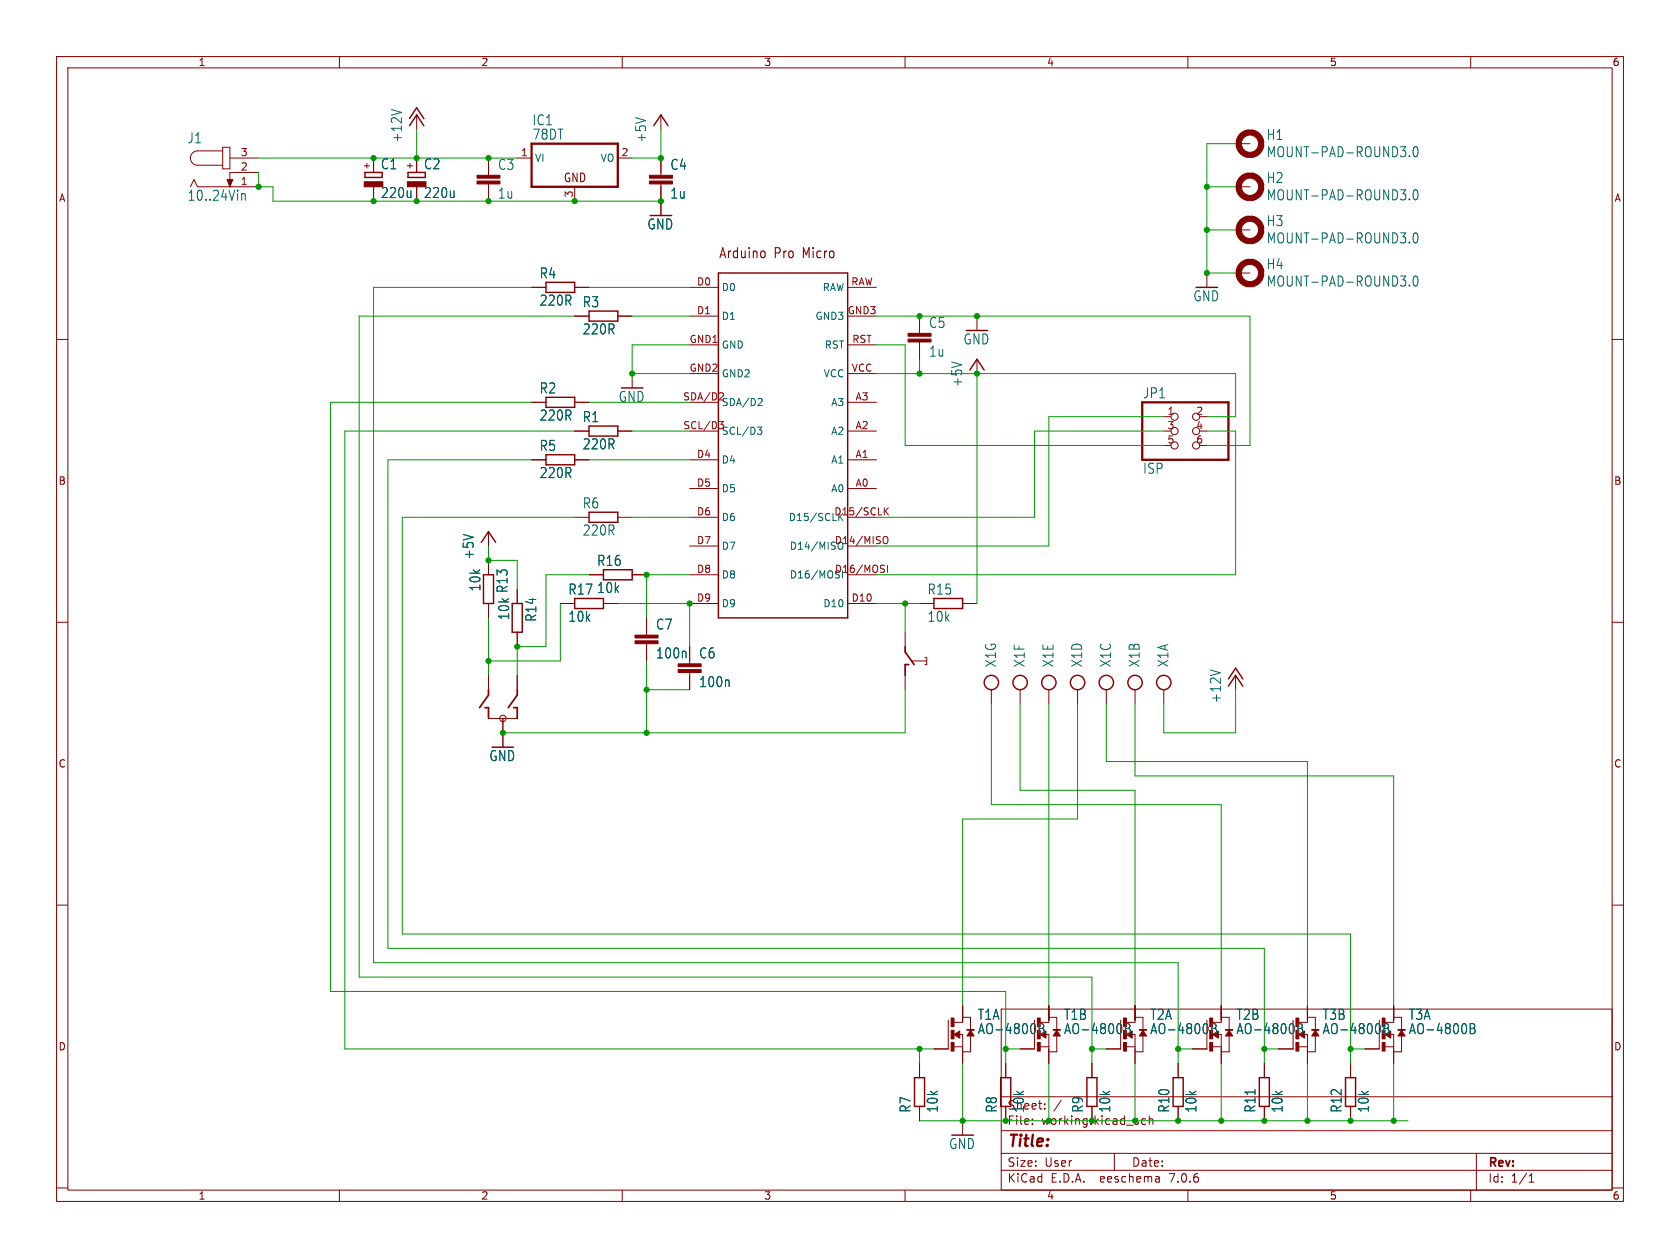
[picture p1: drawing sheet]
<svg xmlns="http://www.w3.org/2000/svg" width="297mm" height="222mm" viewBox="0 0 297 222" stroke-linecap="round" stroke-linejoin="round" font-family="sans-serif">
<g fill="none" stroke="#840000" stroke-width=".18">
<path d="M10 10h277v202.4h-277zM12 12h273v198.4h-273zM60 10v2M110 10v2M160 10v2M210 10v2M260 10v2M33.7 33l.6-1.3 .6 1.3h10.8M39.4 26.7h-4.5a1.27 1.27 0 0 0-1.2 1.2 1.27 1.27 0 0 0 1.2 1.3h4.5M39.4 26h1.2v3.8h-1.2zM40.6 27.9h5.1M45.7 30.5h-5.1v2.5"/>
<path d="M66 27.9v2.6M66 33v2.6M73.7 20.3v2.6M73.7 27.9v2.6M73.7 33v2.6M86.4 27.9v3.1M86.4 32.5v3.1M91.4 27.9h2.6M101.6 33v2.6M109.2 27.9h2.6M116.8 20.3v2.6M116.8 27.9v3.1"/>
<path d="M116.8 32.5v5.6M218.4 33h2.6M218.4 25.4h2.6M10 60h2M94 50.8h2.5M101.6 50.8h2.5M101.6 55.9h2.5M109.2 55.9h2.6M121.9 50.8h5.1M121.9 55.9h5.1M149.9 50.8h5M149.9 55.9h5"/>
<path d="M162.6 55.9v3M172.7 55.9v2.5M213.4 48.3v2.5M218.4 40.6h2.6M218.4 48.3h2.6M285 60h2M94 71.1h2.5M101.6 76.2h2.5M101.6 71.1h2.5M109.2 76.2h2.6M111.8 66v2.6M121.9 76.2h5.1"/>
<path d="M121.9 71.1h5.1M121.9 61h5.1M121.9 66h5.1M149.9 76.2h5M149.9 71.1h5M149.9 61h5M149.9 66h5M162.6 60.5v3M172.7 63.5v2.5M205.7 76.2h1.3M205.7 73.7h1.3M205.7 78.7h1.3"/>
<path d="M212.1 76.2h1.3M212.1 73.7h1.3M212.1 78.7h1.3M86.4 94v2.5M86.4 99.1v2.5M94 81.3h2.5M101.6 81.3h2.5M101.6 91.4h2.5M109.2 91.4h2.6M121.9 86.4h5.1M121.9 81.3h5.1M121.9 96.5h5.1"/>
<path d="M121.9 91.4h5.1M149.9 86.4h5M149.9 81.3h5M149.9 96.5h5M149.9 91.4h5M10 110h2M86.4 106.7v2.5M86.4 119.4v2.5M91.4 104.1v2.6M91.4 111.8v2.5M91.4 119.4v2.5M99.1 106.7h2.5"/>
<path d="M104.1 101.6h2.6M106.7 106.7h2.5M111.8 101.6h2.5M114.3 109.2v3.1M114.3 113.8v3M121.9 106.7h5.1M121.9 101.6h5.1M121.9 114.3v3M121.9 118.9v3M149.9 106.7h5M149.9 101.6h5M160 111.8v2.5"/>
<path d="M160 119.4v2.5M161.3 116.8h2.5M162.6 106.7h2.5M163.5 116.2h.3v1.3h-.3M170.2 106.7h2.5M218.4 119.4v2.5M285 110h2M86.4 127h5M88.9 127v5.1M175.3 121.9v2.6M180.3 121.9v2.6M185.4 121.9v2.6"/>
<path d="M190.5 121.9v2.6M195.6 121.9v2.6M200.7 121.9v2.6M205.7 121.9v2.6M10 160h2M285 160h2M170.2 177.8v2.9h-1.5M170.2 179.8h1.4v2.3M177 178.4h108v32h-108zM185.4 177.8v2.9h-1.5M185.4 179.8h1.4v2.3M200.7 177.8v2.9h-1.6"/>
<path d="M200.7 179.8h1.4v2.3M215.9 177.8v2.9h-1.5M215.9 179.8h1.4v2.3M231.1 177.8v2.9h-1.5M231.1 179.8h1.4v2.3M246.4 177.8v2.9h-1.5M246.4 179.8h1.4v2.3M162.6 188v2.5M162.6 195.6v2.5M167.6 180.3v5.1h-2.5M168.7 185h1.5M169.7 182.9h.5v5.1"/>
<path d="M170.2 198.1v2.6M171.6 183.1v2.8h-1.4M177 199.9h108M177 193.9h108M177.8 188v2.5M177.8 195.6v2.5M182.5 198.6v.2M182.5 197.8v.2M182.9 180.3v5.1h-2.6M183.9 185h1.5M184.7 195.9v.2M184.7 195.1v.2"/>
<path d="M184.9 182.9h.5v5.1M186.8 183.1v2.8h-1.4M187.6 194.5l-1.3 1.9M193 188v2.5M193 195.6v2.5M198.1 180.3v5.1h-2.5M199.1 185h1.6M200.2 182.9h.5v5.1M202.1 183.1v2.8h-1.4M202.5 197.8h-.4l-.3 .2v.5l.2 .2h.5M203.2 197.9l.2-.1h.3l.1 1M203.2 197.3v1.5"/>
<path d="M208.3 188v2.5M208.3 195.6v2.5M213.4 180.3v5.1h-2.6M214.4 185h1.5M215.4 182.9h.5v5.1M217.3 183.1v2.8h-1.4M223.5 188v2.5M223.5 195.6v2.5M228.6 180.3v5.1h-2.5M229.6 185h1.5M230.6 182.9h.5v5.1M232.5 183.1v2.8h-1.4"/>
<path d="M238.8 188v2.5M238.8 195.6v2.5M243.8 180.3v5.1h-2.5M244.9 185h1.5M245.9 182.9h.5v5.1M247.8 183.1v2.8h-1.4M10 210h2M60 210.4v2M110 210.4v2M160 210.4v2M177 206.9h108M177 203.9h108"/>
<path d="M197 203.9v3M204.9 208l.1 1M205 208.9l-.2 .1M205 208.3l-.2 .1M210 210.4v2M260 210.4v2M261 203.9v6.5M270.3 209h.9M270.3 207.9l.4-.4v1.5M285 210h2"/>
<circle cx="221" cy="25.4" r="1.52"/>
<circle cx="221" cy="33" r="1.52"/>
<circle cx="221" cy="40.6" r="1.52"/>
<circle cx="221" cy="48.3" r="1.52"/>
<circle cx="207.6" cy="78.7" r=".63"/>
<circle cx="207.6" cy="76.2" r=".63"/>
<circle cx="207.6" cy="73.7" r=".63"/>
<circle cx="211.5" cy="78.7" r=".63"/>
<circle cx="211.5" cy="76.2" r=".63"/>
<circle cx="211.5" cy="73.7" r=".63"/>
<circle cx="88.9" cy="127" r=".57"/>
</g>
<g fill="none" stroke="#840000" stroke-width="1">
<path d="M218.9 33.3l.3 .7 .4 .5 .6 .4 .5 .2M218.9 25.7l.3 .6 .4 .6 .6 .4 .5 .1M220.7 31l-.7 .2-.5 .4-.4 .6-.2 .6M220.7 23.4l-.7 .2-.5 .4-.4 .6-.2 .5M220.7 38.6l-.7 .2-.5 .5-.4 .6-.2 .5M221.2 31l.6 .1 .6 .4 .4 .6 .2 .7M221.2 23.4l.6 .1 .6 .4 .4 .6 .2 .6M221.2 38.6l.6 .1 .6 .4 .4 .6 .2 .7M223 33.3l-.1 .5-.4 .6-.6 .4-.7 .3M223 25.7l-.1 .5-.4 .6-.6 .4-.7 .2M218.9 40.9l.3 .7 .4 .5 .6 .4 .5 .2M218.9 48.5l.3 .7 .4 .6 .6 .4 .5 .1"/>
<path d="M220.7 46.2l-.7 .2-.5 .5-.4 .6-.2 .5M221.2 46.2l.6 .2 .6 .4 .4 .5 .2 .7M223 40.9l-.1 .5-.4 .6-.6 .5-.7 .2M223 48.5l-.1 .5-.4 .6-.6 .5-.7 .2"/>
</g>
<g fill="none" stroke="#006464" stroke-width=".18">
<path d="M69.2 19.4l1.8 .5M42.7 34.2v1.2M42.7 34.4a.37 .37 0 0 1 .6-.1l.1 1.1M249.2 35.2v.1M249.2 27.5v.2M250 33.6l.3-.1a1.23 1.23 0 0 1 0 1.8h-.1a1.32 1.32 0 0 1-.2-1.7zM250 26l.3-.1a1.23 1.23 0 0 1 0 1.8h-.1a1.32 1.32 0 0 1-.2-1.7zM249.2 42.8v.1M249.2 50.4v.2M250 41.3l.3-.1a1.23 1.23 0 0 1 0 1.7h-.1a1.32 1.32 0 0 1-.2-1.6zM250 48.9l.3-.1a1.23 1.23 0 0 1 0 1.8h-.1a1.32 1.32 0 0 1-.2-1.7zM133.9 75.5h.8l-.4 .5 .3 .1 .1 .4-.3 .3h-.3"/>
<path d="M134.2 70.4l.4 .1 .1 .3-.7 .9h.7M148.5 91.3l.5 .7M149 96.7a.43 .43 0 0 1-.3 .4 .43 .43 0 0 1-.5-.2M148.4 101.9l-.2 .3M148.9 100.9v1.3M214 118.4l1.7 .5M183.7 180.9h.5l.2 .2 .1 .4-.3 .3a.49 .49 0 0 1 .4 .4 .49 .49 0 0 1-.3 .5h-.6zM183.7 181.8h.5M199 180.9h.5l.2 .2 .1 .4-.3 .3a.49 .49 0 0 1 .3 .4 .49 .49 0 0 1-.3 .5h-.5zM199 181.8h.5M214.2 180.9h.5l.2 .2 .1 .4-.3 .3a.49 .49 0 0 1 .4 .4 .49 .49 0 0 1-.3 .5h-.6zM214.2 181.8h.5"/>
<path d="M229.4 180.9h.5l.3 .2v.4l-.3 .3a.49 .49 0 0 1 .4 .4 .49 .49 0 0 1-.3 .5h-.6zM229.4 181.8h.5M244.7 180.9h.5l.2 .2 .1 .4-.3 .3a.49 .49 0 0 1 .4 .4 .49 .49 0 0 1-.3 .5h-.6zM244.7 181.8h.5M259.9 180.9h.5l.2 .2 .1 .4-.3 .3a.49 .49 0 0 1 .4 .4 .49 .49 0 0 1-.3 .5h-.6zM259.9 181.8h.5"/>
</g>
<g fill="none" stroke="#840000" stroke-width=".25">
<path d="M64.5 30.5h3.1v.9h-3.1zM72.1 30.5h3.1v.9h-3.1zM72.4 22.2l1.3-1.9 1.2 1.9M72.4 21l1.3-2 1.2 2M115.6 22.2l1.2-1.9 1.3 1.9M96.5 49.9h5.1v1.8h-5.1zM104.1 55h5.1v1.8h-5.1zM127 48.3h22.9v60.9h-22.9zM96.5 70.2h5.1v1.8h-5.1zM104.1 75.3h5.1v1.8h-5.1zM171.4 65.4l1.3-1.9 1.3 1.9M85.1 95.9l1.3-1.9 1.2 1.9"/>
<path d="M96.5 80.4h5.1v1.8h-5.1zM104.1 90.6h5.1v1.7h-5.1zM85.5 101.6h1.7v5.1h-1.7zM90.6 106.7h1.7v5.1h-1.7zM101.6 105.8h5.1v1.8h-5.1zM106.7 100.7h5.1v1.8h-5.1zM165.1 105.8h5.1v1.8h-5.1zM217.2 121.3l1.2-1.9 1.3 1.9M217.2 120l1.2-1.9 1.3 1.9M161.7 190.5h1.7v5.1h-1.7zM176.9 190.5h1.8v5.1h-1.8zM192.2 190.5h1.7v5.1h-1.7z"/>
<path d="M207.4 190.5h1.8v5.1h-1.8zM222.6 190.5h1.8v5.1h-1.8zM237.9 190.5h1.7v5.1h-1.7z"/>
<circle cx="175.3" cy="120.6" r="1.27"/>
<circle cx="180.3" cy="120.6" r="1.27"/>
<circle cx="185.4" cy="120.6" r="1.27"/>
<circle cx="190.5" cy="120.6" r="1.27"/>
<circle cx="195.6" cy="120.6" r="1.27"/>
<circle cx="200.7" cy="120.6" r="1.27"/>
<circle cx="205.7" cy="120.6" r="1.27"/>
</g>
<g fill="#840000" stroke="#840000" stroke-width=".18">
<path d="M198.6 184.3h.5v1.5h-.5z"/>
<path d="M198.6 182.1h.5v1.5h-.5z"/>
<path d="M198.6 180h.5v1.5h-.5z"/>
<path d="M199.1 182.9l1.1-.7v1.3z"/>
<path d="M202.1 182.1l.6 1h-1.3z"/>
<path d="M201.4 182h1.3v.1h-1.3z"/>
<path d="M114.8 32h4.1v.5h-4.1z"/>
<path d="M114.8 31h4.1v.5h-4.1z"/>
<path d="M64.4 32.1h3.3v.9h-3.3z"/>
<path d="M244.3 184.3h.6v1.5h-.6z"/>
<path d="M244.3 182.1h.6v1.5h-.6z"/>
<path d="M244.3 180h.6v1.5h-.6z"/>
<path d="M244.9 182.9l1-.7v1.3z"/>
<path d="M247.8 182.1l.6 1h-1.3z"/>
<path d="M247.1 182h1.3v.1h-1.3z"/>
<path d="M40.1 31.7h1l-.5 1.3z"/>
<path d="M72 32.1h3.3v.9h-3.3z"/>
<path d="M213.9 184.3h.5v1.5h-.5z"/>
<path d="M213.9 182.1h.5v1.5h-.5z"/>
<path d="M213.9 180h.5v1.5h-.5z"/>
<path d="M214.4 182.9l1-.7v1.3z"/>
<path d="M217.3 182.1l.6 1h-1.2z"/>
<path d="M216.7 182h1.2v.1h-1.2z"/>
<path d="M84.3 32h4.1v.5h-4.1z"/>
<path d="M84.3 31h4.1v.5h-4.1z"/>
<path d="M160.5 59.9h4.1v.6h-4.1z"/>
<path d="M160.5 58.9h4.1v.5h-4.1z"/>
<path d="M229.1 184.3h.5v1.5h-.5z"/>
<path d="M229.1 182.1h.5v1.5h-.5z"/>
<path d="M229.1 180h.5v1.5h-.5z"/>
<path d="M229.6 182.9l1-.7v1.3z"/>
<path d="M232.5 182.1l.7 1h-1.3z"/>
<path d="M231.9 182h1.3v.1h-1.3z"/>
<path d="M183.4 184.3h.5v1.5h-.5z"/>
<path d="M183.4 182.1h.5v1.5h-.5z"/>
<path d="M183.4 180h.5v1.5h-.5z"/>
<path d="M183.9 182.9l1-.7v1.3z"/>
<path d="M186.8 182.1l.7 1h-1.3z"/>
<path d="M186.2 182h1.3v.1h-1.3z"/>
<path d="M168.1 184.3h.6v1.5h-.6z"/>
<path d="M168.1 182.1h.6v1.5h-.6z"/>
<path d="M168.1 180h.6v1.5h-.6z"/>
<path d="M168.7 182.9l1-.7v1.3z"/>
<path d="M171.6 182.1l.6 1h-1.3z"/>
<path d="M170.9 182h1.3v.1h-1.3z"/>
<path d="M119.9 118.4h4.1v.5h-4.1z"/>
<path d="M119.9 117.3h4.1v.6h-4.1z"/>
<path d="M112.3 113.3h4v.5h-4z"/>
<path d="M112.3 112.3h4v.5h-4z"/>
</g>
<path d="M135 44.4l.3 .3v.5l-.3 .4" fill="none" stroke="#840000" stroke-width=".19"/>
<path d="M127.1 74.5h.8l-.4 .5 .3 .1 .1 .1M127.4 69.4l.4 .1 .1 .3-.8 .9M156.2 95l.2-.2a.43 .43 0 0 1 .6 .5v.4a.43 .43 0 0 1-.3 .4 .43 .43 0 0 1-.5-.2M156.2 99.9l.2 .1M156.5 90.3l.6 .7M156.9 99.9v1.3M157.1 89.8l-.8 .7M156.1 100.6l.3 .2-.3 .4" fill="none" stroke="#a90000" stroke-width=".18"/>
<path d="M94 25.4h15.2v7.6h-15.2zM201.9 71.1h15.3v10.2h-15.3z" fill="none" stroke="#840000" stroke-width=".41"/>
<path d="M160 114.3v1l1.6 2.2M160.7 117.5h-.7v1.9M85.7 125.1h.7v1.9M86.4 121.9v1l-1.6 2.2M90.8 125.1h.6v1.9M91.4 121.9v1l-1.5 2.2" fill="none" stroke="#840000" stroke-width=".3"/>
<g fill="none" stroke="#009600" stroke-width=".18">
<path d="M45.7 30.5v2.5h2.6v2.6h68.5M45.7 27.9h45.7M73.7 22.9v5M116.8 22.9v5h-5M213.4 33h5M218.4 25.4h-5v22.9h5M94 50.8h-28v119.4h142.3v17.8M101.6 55.9h-38.1v116.8h129.5v15.3M104.1 50.8h17.8M111.8 55.9h10.1M154.9 55.9h66.1v22.8h-7.6M213.4 40.6h5"/>
<path d="M94 71.1h-35.6v104.2h119.4v12.7M101.6 76.2h-40.6v109.2h104.1M104.1 71.1h17.8M111.8 76.2h10.1M121.9 61h-10.1v5h10.1M154.9 61h5.1v17.7h45.7M154.9 66h63.5v7.7h-5M162.6 63.5v2.5M172.7 66v40.7M205.7 76.2h-22.8v15.2h-28M205.7 73.7h-20.3v22.8h-30.5M213.4 76.2h5v25.4h-63.5"/>
<path d="M86.4 96.5v2.6h5v5M94 81.3h-25.4v86.3h154.9v20.4M101.6 91.4h-30.5v73.7h167.7v22.9M104.1 81.3h17.8M111.8 91.4h10.1M86.4 109.2v10.2M99.1 106.7v10.1h-12.7M104.1 101.6h-7.6v12.7h-5.1v5.1M109.2 106.7h12.7v7.6M114.3 116.8v12.7M121.9 101.6h-7.6v7.6M154.9 106.7h7.7"/>
<path d="M160 106.7v5.1M114.3 121.9h7.6M160 121.9v7.6h-71.1M175.3 124.5v17.7h40.6v35.6M180.3 124.5v15.2h20.4v38.1M185.4 124.5v53.3M190.5 124.5v20.3h-20.3v33M195.6 124.5v10.1h35.5v43.2M200.7 124.5v12.7h45.7v40.6M218.4 121.9v7.6h-12.7v-5M162.6 185.4v2.6M162.6 198.1h86.3"/>
<path d="M170.2 188v10.1M177.8 185.4h2.5M185.4 188v10.1M193 185.4h2.6M200.7 188v10.1M208.3 185.4h2.5M215.9 188v10.1M223.5 185.4h2.6M231.1 188v10.1M238.8 185.4h2.5M246.4 188v10.1"/>
</g>
<g fill="#009600" stroke="#009600" stroke-width=".18">
<circle cx="208.3" cy="198.1" r=".46"/>
<circle cx="215.9" cy="198.1" r=".46"/>
<circle cx="238.8" cy="198.1" r=".46"/>
<circle cx="246.4" cy="198.1" r=".46"/>
<circle cx="223.5" cy="198.1" r=".46"/>
<circle cx="231.1" cy="198.1" r=".46"/>
<circle cx="208.3" cy="185.4" r=".46"/>
<circle cx="223.5" cy="185.4" r=".46"/>
<circle cx="238.8" cy="185.4" r=".46"/>
<circle cx="116.8" cy="35.6" r=".46"/>
<circle cx="116.8" cy="27.9" r=".46"/>
<circle cx="66" cy="27.9" r=".46"/>
<circle cx="73.7" cy="35.6" r=".46"/>
<circle cx="73.7" cy="27.9" r=".46"/>
<circle cx="66" cy="35.6" r=".46"/>
<circle cx="86.4" cy="27.9" r=".46"/>
<circle cx="86.4" cy="35.6" r=".46"/>
<circle cx="101.6" cy="35.6" r=".46"/>
<circle cx="111.8" cy="66" r=".46"/>
<circle cx="45.7" cy="33" r=".46"/>
<circle cx="213.4" cy="48.3" r=".46"/>
<circle cx="213.4" cy="40.6" r=".46"/>
<circle cx="213.4" cy="33" r=".46"/>
<circle cx="172.7" cy="55.9" r=".46"/>
<circle cx="162.6" cy="55.9" r=".46"/>
<circle cx="172.7" cy="66" r=".46"/>
<circle cx="162.6" cy="66" r=".46"/>
<circle cx="160" cy="106.7" r=".46"/>
<circle cx="177.8" cy="198.1" r=".46"/>
<circle cx="193" cy="185.4" r=".46"/>
<circle cx="170.2" cy="198.1" r=".46"/>
<circle cx="177.8" cy="185.4" r=".46"/>
<circle cx="162.6" cy="185.4" r=".46"/>
<circle cx="114.3" cy="101.6" r=".46"/>
<circle cx="121.9" cy="106.7" r=".46"/>
<circle cx="114.3" cy="121.9" r=".46"/>
<circle cx="86.4" cy="116.8" r=".46"/>
<circle cx="91.4" cy="114.3" r=".46"/>
<circle cx="114.3" cy="129.5" r=".46"/>
<circle cx="86.4" cy="99.1" r=".46"/>
<circle cx="88.9" cy="129.5" r=".46"/>
</g>
<text font-size="2.8" fill="#840000" x="178" y="203.3">Title:</text>
<g font-size="2.5" fill="#006464">
<text x="94" y="22.4">IC1</text>
<text x="33.1" y="25.5">J1</text>
<text x="71.3" y="25.3" transform="rotate(-90 71.3 25.3)">+12V</text>
<text x="94" y="24.9">78DT</text>
<text x="114.4" y="25.3" transform="rotate(-90 114.4 25.3)">+5V</text>
<text x="223.8" y="25">H1</text>
<text x="223.8" y="28">MOUNT-PAD-ROUND3.0</text>
<text x="33.1" y="35.7">10..24Vin</text>
<text x="67.2" y="30.1">C1</text>
<text x="67.2" y="35.2">220u</text>
<text x="74.9" y="30.1">C2</text>
<text x="74.9" y="35.2">220u</text>
<text x="87.9" y="30.2">C3</text>
<text x="87.9" y="35.3">1u</text>
<text x="118.4" y="30.2">C4</text>
<text x="118.4" y="35.3">1u</text>
<text x="223.8" y="32.6">H2</text>
<text x="223.8" y="35.6">MOUNT-PAD-ROUND3.0</text>
<text x="114.4" y="40.8">GND</text>
<text x="223.8" y="40.2">H3</text>
<text x="223.8" y="43.2">MOUNT-PAD-ROUND3.0</text>
<text x="223.8" y="47.8">H4</text>
<text x="95.3" y="49.4">R4</text>
<text x="210.9" y="53.5">GND</text>
<text x="223.8" y="50.9">MOUNT-PAD-ROUND3.0</text>
<text x="95.3" y="54.2">220R</text>
<text x="102.9" y="54.5">R3</text>
<text x="102.9" y="59.3">220R</text>
<text x="164.1" y="58.2">C5</text>
<text x="164.1" y="63.3">1u</text>
<text x="170.2" y="61.1">GND</text>
<text x="95.3" y="69.8">R2</text>
<text x="109.3" y="71.3">GND</text>
<text x="170.3" y="68.5" transform="rotate(-90 170.3 68.5)">+5V</text>
<text x="202" y="70.6">JP1</text>
<text x="95.3" y="74.6">220R</text>
<text x="102.9" y="74.8">R1</text>
<text x="95.3" y="79.9">R5</text>
<text x="102.9" y="79.6">220R</text>
<text x="202" y="84">ISP</text>
<text x="95.3" y="84.7">220R</text>
<text x="102.9" y="90.1">R6</text>
<text x="102.9" y="94.9">220R</text>
<text x="84" y="99" transform="rotate(-90 84 99)">+5V</text>
<text x="105.5" y="100.2">R16</text>
<text x="85.1" y="104.6" transform="rotate(-90 85.1 104.6)">10k</text>
<text x="100.4" y="105.3">R17</text>
<text x="105.5" y="105">10k</text>
<text x="163.9" y="105.3">R15</text>
<text x="90.2" y="109.7" transform="rotate(-90 90.2 109.7)">10k R13</text>
<text x="95" y="110" transform="rotate(-90 95 110)">R14</text>
<text x="100.4" y="110.1">10k</text>
<text x="115.9" y="111.5">C7</text>
<text x="163.9" y="110.1">10k</text>
<text x="115.9" y="116.6">100n</text>
<text x="123.5" y="116.6">C6</text>
<text x="176.3" y="118.1" transform="rotate(-90 176.3 118.1)">X1G</text>
<text x="181.4" y="118.1" transform="rotate(-90 181.4 118.1)">X1F</text>
<text x="186.5" y="118.1" transform="rotate(-90 186.5 118.1)">X1E</text>
<text x="191.5" y="118.1" transform="rotate(-90 191.5 118.1)">X1D</text>
<text x="196.6" y="118.1" transform="rotate(-90 196.6 118.1)">X1C</text>
<text x="201.7" y="118.1" transform="rotate(-90 201.7 118.1)">X1B</text>
<text x="206.8" y="118.1" transform="rotate(-90 206.8 118.1)">X1A</text>
<text x="123.5" y="121.7">100n</text>
<text x="216" y="124.4" transform="rotate(-90 216 124.4)">+12V</text>
<text x="86.4" y="134.8">GND</text>
<text x="172.8" y="180.5">T1A</text>
<text x="172.8" y="183">AO-4800B</text>
<text x="188" y="180.5">T1B</text>
<text x="188" y="183">AO-4800B</text>
<text x="203.3" y="180.5">T2A</text>
<text x="203.3" y="183">AO-4800B</text>
<text x="218.5" y="180.5">T2B</text>
<text x="218.5" y="183">AO-4800B</text>
<text x="233.7" y="180.5">T3B</text>
<text x="233.7" y="183">AO-4800B</text>
<text x="249" y="180.5">T3A</text>
<text x="249" y="183">AO-4800B</text>
<text x="161.2" y="196.8" transform="rotate(-90 161.2 196.8)">R7</text>
<text x="166" y="196.8" transform="rotate(-90 166 196.8)">10k</text>
<text x="176.4" y="196.8" transform="rotate(-90 176.4 196.8)">R8</text>
<text x="181.2" y="196.8" transform="rotate(-90 181.2 196.8)">10k</text>
<text x="191.7" y="196.8" transform="rotate(-90 191.7 196.8)">R9</text>
<text x="196.5" y="196.8" transform="rotate(-90 196.5 196.8)">10k</text>
<text x="206.9" y="196.8" transform="rotate(-90 206.9 196.8)">R10</text>
<text x="211.7" y="196.8" transform="rotate(-90 211.7 196.8)">10k</text>
<text x="222.2" y="196.8" transform="rotate(-90 222.2 196.8)">R11</text>
<text x="227" y="196.8" transform="rotate(-90 227 196.8)">10k</text>
<text x="237.4" y="196.8" transform="rotate(-90 237.4 196.8)">R12</text>
<text x="242.2" y="196.8" transform="rotate(-90 242.2 196.8)">10k</text>
<text x="167.7" y="203.3">GND</text>
</g>
<g font-size="2.5" fill="#840000">
<text x="127" y="45.9">Arduino</text>
<text x="136.8" y="45.9">Pro</text>
<text x="142.1" y="45.9">Micro</text>
</g>
<g font-size="2.1" fill="#840000">
<text x="99.6" y="32.4">GND</text>
<text x="178" y="196.4">Sheet:</text>
<text x="178" y="199.1">File:</text>
<text x="178" y="209.3">KiCad</text>
<text x="178" y="206.5">Size:</text>
<text x="184.7" y="206.5">User</text>
<text x="185.7" y="209.3">E.D.A.</text>
<text x="194.6" y="209.3">eeschema</text>
<text x="200" y="206.5">Date:</text>
<text x="207" y="209.3">7.0.6</text>
<text x="263" y="206.7">Rev:</text>
<text x="263" y="209.3">Id:</text>
<text x="267.1" y="209.3">1/1</text>
</g>
<text font-size="2.1" fill="#009600" x="184.1" y="199.1">working.kicad_sch</text>
<g font-size="1.8" fill="#840000">
<text x="35" y="11.9">1</text>
<text x="85" y="11.9">2</text>
<text x="135" y="11.9">3</text>
<text x="185" y="11.9">4</text>
<text x="235" y="11.9">5</text>
<text x="285" y="11.9">6</text>
<text x="10.3" y="35.9">A</text>
<text x="65.6" y="30.1" transform="rotate(-90 65.6 30.1)">+</text>
<text x="73.2" y="30.1" transform="rotate(-90 73.2 30.1)">+</text>
<text x="285.3" y="35.9">A</text>
<text x="10.3" y="85.9">B</text>
<text x="285.3" y="85.9">B</text>
<text x="10.3" y="135.9">C</text>
<text x="285.3" y="135.9">C</text>
<text x="10.3" y="185.9">D</text>
<text x="285.3" y="185.9">D</text>
<text x="35" y="212.3">1</text>
<text x="85" y="212.3">2</text>
<text x="135" y="212.3">3</text>
<text x="185" y="212.3">4</text>
<text x="235" y="212.3">5</text>
<text x="285" y="212.3">6</text>
</g>
<g font-size="1.8" fill="#a90000">
<text x="42.5" y="27.7">3</text>
<text x="92" y="27.7">1</text>
<text x="109.8" y="27.7">2</text>
<text x="42.5" y="32.8">1</text>
<text x="42.5" y="30.2">2</text>
<text x="101.3" y="35" transform="rotate(-90 101.3 35)">3</text>
<text x="123.1" y="50.5">D0</text>
<text x="150.4" y="50.5">RAW</text>
<text x="123.1" y="55.6">D1</text>
<text x="149.8" y="55.6">GND3</text>
<text x="121.8" y="60.7">GND1</text>
<text x="121.8" y="65.8">GND2</text>
<text x="150.5" y="65.8">VCC</text>
<text x="150.6" y="60.7">RST</text>
<text x="120.7" y="70.9">SDA/D2</text>
<text x="127.5" y="72">SDA/D2</text>
<text x="151.1" y="70.9">A3</text>
<text x="120.7" y="75.9">SCL/D3</text>
<text x="127.5" y="77.1">SCL/D3</text>
<text x="151.1" y="75.9">A2</text>
<text x="206.3" y="73.4">1</text>
<text x="206.3" y="75.9">3</text>
<text x="211.4" y="73.4">2</text>
<text x="211.4" y="75.9">4</text>
<text x="123.1" y="81">D4</text>
<text x="151.1" y="81">A1</text>
<text x="206.3" y="78.5">5</text>
<text x="211.4" y="78.5">6</text>
<text x="123.1" y="86.1">D5</text>
<text x="151.1" y="86.1">A0</text>
<text x="123.1" y="91.2">D6</text>
<text x="139.4" y="92.3">D15/SCLK</text>
<text x="147.4" y="91.2">D15/SCLK</text>
<text x="123.1" y="96.3">D7</text>
<text x="123.1" y="101.3">D8</text>
<text x="139.5" y="97.4">D14/MISO</text>
<text x="147.5" y="96.3">D14/MISO</text>
<text x="147.5" y="101.3">D16/MOSI</text>
<text x="123.1" y="106.4">D9</text>
<text x="150.5" y="106.4">D10</text>
</g>
<g font-size="1.8" fill="#006464">
<text x="94.5" y="28.8">VI</text>
<text x="106.1" y="28.8">VO</text>
<text x="127.5" y="51.7">D0</text>
<text x="145.3" y="51.7">RAW</text>
<text x="127.5" y="56.7">D1</text>
<text x="144.1" y="56.7">GND3</text>
<text x="127.5" y="61.8">GND</text>
<text x="145.7" y="61.8">RST</text>
<text x="127.5" y="66.9">GND2</text>
<text x="145.5" y="66.9">VCC</text>
<text x="146.9" y="72">A3</text>
<text x="146.9" y="77.1">A2</text>
<text x="127.5" y="82.1">D4</text>
<text x="146.9" y="82.1">A1</text>
<text x="127.5" y="87.2">D5</text>
<text x="146.9" y="87.2">A0</text>
<text x="127.5" y="92.3">D6</text>
<text x="127.5" y="97.4">D7</text>
<text x="127.5" y="102.5">D8</text>
<text x="127.5" y="107.5">D9</text>
<text x="139.5" y="102.5">D16/MOSI</text>
<text x="145.5" y="107.5">D10</text>
</g>
</svg>
